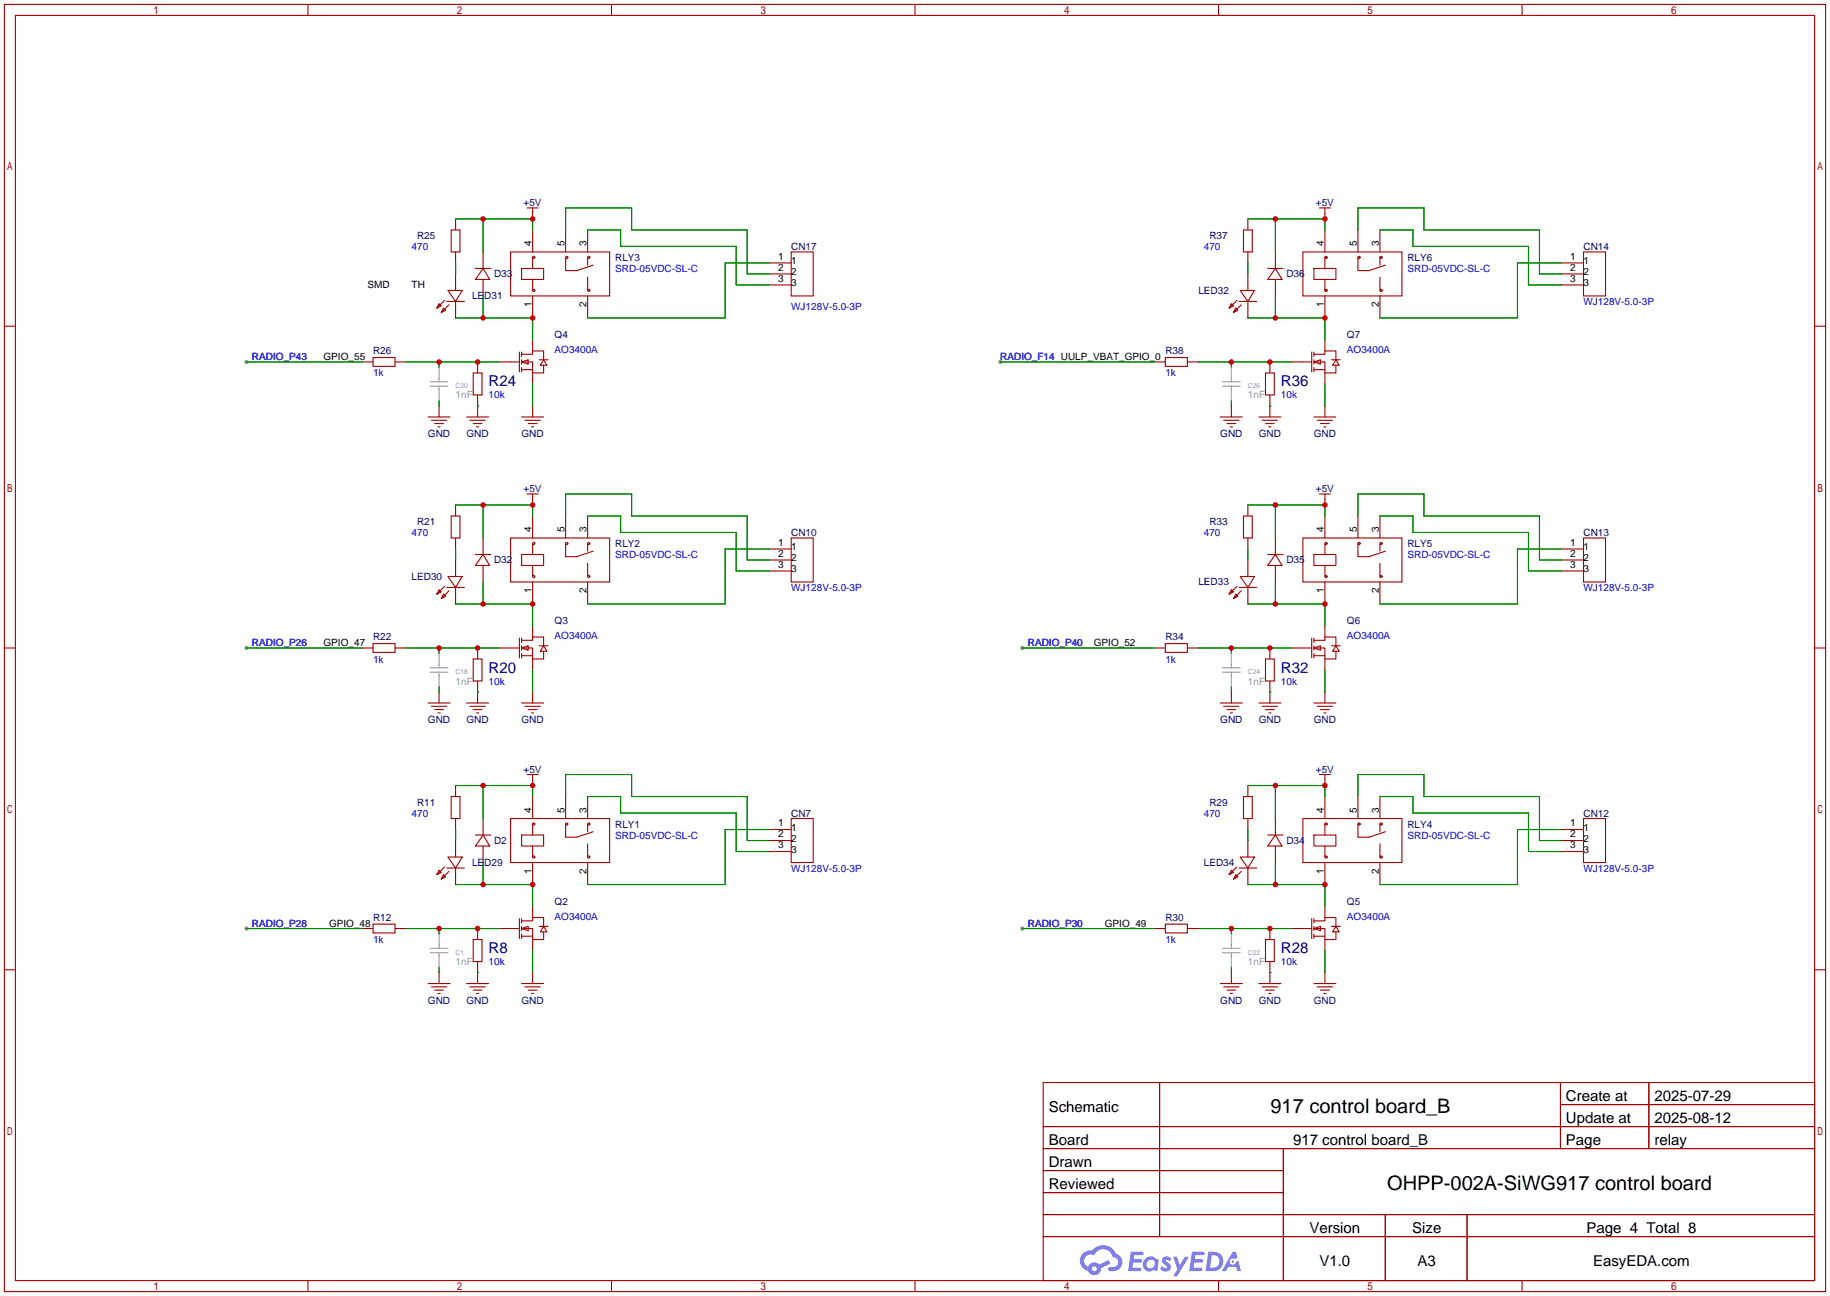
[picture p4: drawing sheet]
<svg xmlns="http://www.w3.org/2000/svg" width="422mm" height="299mm" viewBox="0 0 422 299" stroke-linecap="round" stroke-linejoin="round" font-family="sans-serif">
<g fill="#999">
<circle cx="56.9" cy="83.6" r=".51"/>
<circle cx="56.9" cy="214.4" r=".51"/>
<circle cx="236" cy="214.4" r=".51"/>
<circle cx="236" cy="149.6" r=".51"/>
<circle cx="230.9" cy="83.6" r=".51"/>
<circle cx="56.9" cy="149.6" r=".51"/>
</g>
<g fill="none" stroke="#a10000" stroke-width=".25">
<path d="M1 1h420.4v297.2h-420.4zM3.6 3.6h415.2v292.1h-415.2zM71.1 1v2.6M141.1 1v2.6M211.2 1v2.6M281.3 1v2.6M351.3 1v2.6M1 75.3h2.6M418.8 75.3h2.6M1 149.6h2.6M418.8 149.6h2.6M1 223.9h2.6"/>
<path d="M418.8 223.9h2.6M240.8 249.9h178v45.8h-178zM267.7 249.9v35.6M360.2 249.9v15.3M360.2 255h58.6M380.6 249.9v15.3M240.8 260.1h178M240.8 265.2h178M240.8 270.3h55.4M240.8 275.3h55.4M296.2 265.2v30.5M71.1 295.7v2.5"/>
<path d="M141.1 295.7v2.5M211.2 295.7v2.5M240.8 280.4h178M240.8 285.5h178M281.3 295.7v2.5M319.8 280.4v15.3M338.6 280.4v15.3M351.3 295.7v2.5"/>
</g>
<g fill="#5487ff">
<path d="M268.5 290.3a1.3 1.3 0 0 1 1.9 .3l-.4 .6a.54 .54 0 0 0-1-.2l.2 .2a1.28 1.28 0 0 1 .8 2 1.53 1.53 0 0 1-2.2-.3l.5-.6 .8 .5a.31 .31 0 0 0 .3-.3 .31 .31 0 0 0-.2-.3 1.12 1.12 0 0 1-.7-1.9z"/>
<path d="M270.8 290.2h.8l.7 1.9 1.2-1.9h.9l-2.7 4.5h-.9l1-1.7z"/>
<path d="M261 289h2.3a.46 .46 0 0 1 .5 .1 .46 .46 0 0 1 .1 .5l-.3 .2h-1.8l-.1 .9h1.6a.4 .4 0 0 1 .3 .4 .4 .4 0 0 1-.4 .4h-1.6l-.2 1.2h1.4a.46 .46 0 0 1 .5 .1 .46 .46 0 0 1 .1 .5l-.4 .2h-2.6z"/>
<path d="M275.1 289h2.3a.47 .47 0 0 1 .5 .1 .47 .47 0 0 1 .1 .5l-.3 .2h-1.8l-.1 .9h1.6a.4 .4 0 0 1 .4 .4 .4 .4 0 0 1-.5 .4h-1.6l-.2 1.2h1.4a.46 .46 0 0 1 .5 .1 .46 .46 0 0 1 .1 .5l-.4 .2h-2.6z"/>
<path d="M284.5 289h.8l.3 1.3-.6 .4a.75 .75 0 0 0-1.1 .3 .75 .75 0 0 0 .5 1 .75 .75 0 0 0 .9-.6l.5-.3 .6 2.4h-.8l-.3-1h-1.8l-.5 1h-1z"/>
<path d="M278.9 289l-.6 4.5h1.4a2.27 2.27 0 0 0 2.7-2.3 2.27 2.27 0 0 0-2.7-2.2zM279.7 289.8a1.5 1.5 0 0 1 1.8 1.5 1.5 1.5 0 0 1-1.9 1.4h-.3z"/>
<path d="M264.4 290.6a1.6 1.6 0 0 0-.4 2.3 1.6 1.6 0 0 0 2.3 .2l.8 .4 .3-2.5-.1-.3h-.5a1.58 1.58 0 0 0-2.4-.1zM265 291.1a.99 .99 0 0 1 1.6 .6 .99 .99 0 0 1-1.3 1.1 .98 .98 0 0 1-.3-1.7z"/>
<path d="M250 289.4a2.37 2.37 0 0 0 1.1 4 1.54 1.54 0 0 0 1.8 1 1.54 1.54 0 0 0 1.2-1.6l2.2-1.1-.5-.8-2.1 1.1a1.57 1.57 0 0 0-2.6 .4 1.5 1.5 0 0 1-.7-2.1 1.5 1.5 0 0 1 2.2-.5 2.23 2.23 0 0 1 2.3-1.4 2.23 2.23 0 0 1 1.9 1.8 1.16 1.16 0 0 1 1.3 1.1 1.16 1.16 0 0 1-1.1 1.3h-.7a.47 .47 0 0 0-.5 .3 .47 .47 0 0 0 .4 .6 2.14 2.14 0 0 0 2.7-1.4 2.14 2.14 0 0 0-1.3-2.7 3.2 3.2 0 0 0-5.5-.7l-1.1 .1zM252 292.9a.6 .6 0 0 1 1.2 0 .6 .6 0 0 1-1.2 0z"/>
<circle cx="284.6" cy="291.3" r=".28"/>
</g>
<g fill="none" stroke="#a10000" stroke-width=".25">
<path d="M104.1 53.1h2.1v5.1h-2.1zM105.2 50.5v2.6M105.2 58.2v2.5M111.5 58.2v3.8M117.9 58.2h22.8v10.1h-22.8zM121.7 48h2.5M122.9 48v2.5M122.9 53.1v5.1M122.9 59.4v2.6M130.6 59.4v3.1h2.5l3.8-1.3M130.6 53.1v5.1M135.6 53.1v5.1"/>
<path d="M135.6 59.4v1.8M182.6 58.2h5.1v10.1h-5.1zM287 53.1h2.1v5.1h-2.1zM288 50.5v2.6M288 58.2v2.5M294.4 58.2v3.8M300.7 58.2h22.9v10.1h-22.9zM304.5 48h2.6M305.8 48v2.5M305.8 53.1v5.1M305.8 59.4v2.6M313.4 59.4v3.1h2.6l3.8-1.3"/>
<path d="M313.4 53.1v5.1M318.5 53.1v5.1M318.5 59.4v1.8M365.5 58.2h5.1v10.1h-5.1zM101.3 70.1l.6 .5-1.1 .5zM102.4 71.1l.5 .5-1 .5zM102.6 69.3l-1.8 1.8M103.1 69.6h4.1M103.4 67.1h3.3l-1.5 2.5zM103.6 70.4l-1.7 1.7M105.2 63.2v3.9M105.2 69.6v3.8"/>
<path d="M109.7 62h3.6M111.5 62l1.5 2.5h-3.3zM111.5 64.5v3.8M120.4 62h5.1v2.5h-5.1zM122.9 64.5v2.6M122.9 68.3v5.1M122.9 78.5v2.5M135.6 64v3.1M135.6 68.3v5.1M177.5 60.7h5.1M177.5 63.2h5.1M177.5 65.8h5.1"/>
<path d="M284.2 70.1l.5 .5-1 .5zM285.2 71.1l.6 .5-1.1 .5zM285.5 69.3l-1.8 1.8M286 69.6h4.1M286.3 67.1h3.3l-1.6 2.5zM286.5 70.4l-1.8 1.7M288 63.2v3.9M288 69.6v3.8M292.6 62h3.6M294.4 62l1.5 2.5h-3.3zM294.4 64.5v3.8M303.3 62h5.1v2.5h-5.1z"/>
<path d="M305.8 64.5v2.6M305.8 68.3v5.1M305.8 78.5v2.5M318.5 64v3.1M318.5 68.3v5.1M360.4 60.7h5.1M360.4 63.2h5.1M360.4 65.8h5.1M83.6 83.6h2.5M86.1 82.6h5.1v2h-5.1zM91.2 83.6h2.5M98.8 96.3h5.1"/>
<path d="M99.6 97h3.5M100.3 97.8h2.1M101.1 98.6h.5M101.3 93.7v2.6M107.7 96.3h5.1M108.5 97h3.5M109.2 86.1h2.1v5.1h-2.1zM109.2 97.8h2.1M110 98.6h.5M110.2 83.6v2.5M110.2 91.2v5.1M115.3 83.6h4.6"/>
<path d="M119.9 81.3v4.6M120.4 83.6l1.5-.5v1zM120.4 81.8h2.5v-.8h2.6v2.1M120.4 83.6h2.5v2.5h2.6v-1.8M120.4 81.3v1M120.4 83.1v1M120.4 84.8v1.1M120.4 85.3h2.5M120.4 96.3h5.1M121.2 97h3.5M121.9 97.8h2.1M122.7 98.6h.5"/>
<path d="M122.9 86.1v2.5M122.9 93.7v2.6M124.5 83.1h2M125.5 83.1l.7 1.2h-1.5zM266.4 83.6h2.6M269 82.6h5.1v2h-5.1zM274.1 83.6h2.5M281.7 96.3h5.1M282.4 97h3.6M283.2 97.8h2M284 98.6h.5M284.2 93.7v2.6"/>
<path d="M290.6 96.3h5.1M291.3 97h3.6M292.1 86.1h2v5.1h-2zM292.1 97.8h2M292.9 98.6h.5M293.1 83.6v2.5M293.1 91.2v5.1M298.2 83.6h4.6M302.8 81.3v4.6M303.3 83.6l1.5-.5v1zM303.3 81.8h2.5v-.8h2.6v2.1M303.3 83.6h2.5v2.5h2.6v-1.8"/>
<path d="M303.3 85.3h2.5M303.3 96.3h5.1M303.3 81.3v1M303.3 83.1v1M303.3 84.8v1.1M304 97h3.6M304.8 97.8h2M305.6 98.6h.5M305.8 86.1v2.5M305.8 93.7v2.6M307.3 83.1h2.1M308.4 83.1l.7 1.2h-1.5z"/>
<path d="M104.1 119.1h2.1v5.1h-2.1zM105.2 116.6v2.5M121.7 114h2.5M122.9 114v2.6M122.9 119.1v5.1M130.6 119.1v5.1M135.6 119.1v5.1M287 119.1h2.1v5.1h-2.1zM288 116.6v2.5M304.5 114h2.6M305.8 114v2.6M305.8 119.1v5.1"/>
<path d="M313.4 119.1v5.1M318.5 119.1v5.1M101.3 136.1l.6 .6-1.1 .5zM102.4 137.2l.5 .5-1 .5zM102.6 135.4l-1.8 1.8M103.1 135.6h4.1M103.4 133.1h3.3l-1.5 2.5zM103.6 136.4l-1.7 1.8M105.2 124.2v2.5M105.2 129.3v3.8M105.2 135.6v3.8M109.7 128h3.6"/>
<path d="M111.5 128l1.5 2.6h-3.3zM111.5 124.2v3.8M111.5 130.6v3.8M117.9 124.2h22.8v10.2h-22.8zM120.4 128h5.1v2.6h-5.1zM122.9 125.5v2.5M122.9 130.6v2.5M122.9 134.4v5M130.6 125.5v3h2.5l3.8-1.2M135.6 125.5v1.8M135.6 130v3.1M135.6 134.4v5"/>
<path d="M177.5 126.7h5.1M177.5 129.3h5.1M177.5 131.8h5.1M182.6 124.2h5.1v10.2h-5.1zM284.2 136.1l.5 .6-1 .5zM285.2 137.2l.6 .5-1.1 .5zM285.5 135.4l-1.8 1.8M286 135.6h4.1M286.3 133.1h3.3l-1.6 2.5zM286.5 136.4l-1.8 1.8M288 124.2v2.5M288 129.3v3.8"/>
<path d="M288 135.6v3.8M292.6 128h3.6M294.4 128l1.5 2.6h-3.3zM294.4 124.2v3.8M294.4 130.6v3.8M300.7 124.2h22.9v10.2h-22.9zM303.3 128h5.1v2.6h-5.1zM305.8 125.5v2.5M305.8 130.6v2.5M305.8 134.4v5M313.4 125.5v3h2.6l3.8-1.2M318.5 125.5v1.8"/>
<path d="M318.5 130v3.1M318.5 134.4v5M360.4 126.7h5.1M360.4 129.3h5.1M360.4 131.8h5.1M365.5 124.2h5.1v10.2h-5.1zM83.6 149.6h2.5M86.1 148.6h5.1v2h-5.1zM91.2 149.6h2.5M101.3 159.8v2.5M109.2 152.1h2.1v5.1h-2.1zM110.2 149.6v2.5"/>
<path d="M110.2 157.2v5.1M115.3 149.6h4.6M119.9 147.3v4.6M120.4 149.6l1.5-.5v1zM120.4 147.8h2.5v-.7h2.6v2M120.4 149.6h2.5v2.5h2.6v-1.7M120.4 147.3v1M120.4 149.1v1M120.4 150.9v1M120.4 151.4h2.5M122.9 144.5v2.6M122.9 152.1v2.6"/>
<path d="M122.9 159.8v2.5M124.5 149.1h2M125.5 149.1l.7 1.3h-1.5zM266.4 149.6h2.6M269 148.6h5.1v2h-5.1zM274.1 149.6h2.5M284.2 159.8v2.5M292.1 152.1h2v5.1h-2zM293.1 149.6v2.5M293.1 157.2v5.1M298.2 149.6h4.6M302.8 147.3v4.6"/>
<path d="M303.3 149.6l1.5-.5v1zM303.3 147.8h2.5v-.7h2.6v2M303.3 149.6h2.5v2.5h2.6v-1.7M303.3 151.4h2.5M303.3 147.3v1M303.3 149.1v1M303.3 150.9v1M305.8 144.5v2.6M305.8 152.1v2.6M305.8 159.8v2.5M307.3 149.1h2.1M308.4 149.1l.7 1.3h-1.5z"/>
<path d="M98.8 162.3h5.1M99.6 163.1h3.5M100.3 163.8h2.1M101.1 164.6h.5M107.7 162.3h5.1M108.5 163.1h3.5M109.2 163.8h2.1M110 164.6h.5M120.4 162.3h5.1M121.2 163.1h3.5M121.7 178.8h2.5M121.9 163.8h2.1"/>
<path d="M122.7 164.6h.5M122.9 178.8v2.6M281.7 162.3h5.1M282.4 163.1h3.6M283.2 163.8h2M284 164.6h.5M290.6 162.3h5.1M291.3 163.1h3.6M292.1 163.8h2M292.9 164.6h.5M303.3 162.3h5.1M304 163.1h3.6"/>
<path d="M304.5 178.8h2.6M304.8 163.8h2M305.6 164.6h.5M305.8 178.8v2.6M103.4 197.9h3.3l-1.5 2.5zM104.1 183.9h2.1v5.1h-2.1zM105.2 181.4v2.5M105.2 189v2.5M105.2 194.1v3.8M109.7 192.8h3.6M111.5 192.8l1.5 2.5h-3.3zM111.5 189v3.8"/>
<path d="M111.5 195.3v3.8M117.9 189h22.8v10.1h-22.8zM120.4 192.8h5.1v2.5h-5.1zM122.9 183.9v5.1M122.9 190.2v2.6M122.9 195.3v2.6M122.9 199.1v5.1M130.6 190.2v3.1h2.5l3.8-1.3M130.6 183.9v5.1M135.6 183.9v5.1M135.6 190.2v1.8M135.6 194.8v3.1"/>
<path d="M135.6 199.1v5.1M177.5 191.5h5.1M177.5 194.1h5.1M177.5 196.6h5.1M182.6 189h5.1v10.1h-5.1zM286.3 197.9h3.3l-1.6 2.5zM287 183.9h2.1v5.1h-2.1zM288 181.4v2.5M288 189v2.5M288 194.1v3.8M292.6 192.8h3.6M294.4 192.8l1.5 2.5h-3.3z"/>
<path d="M294.4 189v3.8M294.4 195.3v3.8M300.7 189h22.9v10.1h-22.9zM303.3 192.8h5.1v2.5h-5.1zM305.8 183.9v5.1M305.8 190.2v2.6M305.8 195.3v2.6M305.8 199.1v5.1M313.4 190.2v3.1h2.6l3.8-1.3M313.4 183.9v5.1M318.5 183.9v5.1M318.5 190.2v1.8"/>
<path d="M318.5 194.8v3.1M318.5 199.1v5.1M360.4 191.5h5.1M360.4 194.1h5.1M360.4 196.6h5.1M365.5 189h5.1v10.1h-5.1zM83.6 214.4h2.5M86.1 213.4h5.1v2h-5.1zM91.2 214.4h2.5M101.3 200.9l.6 .5-1.1 .5zM102.4 201.9l.5 .5-1 .5zM102.6 200.2l-1.8 1.7"/>
<path d="M103.1 200.4h4.1M103.6 201.2l-1.7 1.7M105.2 200.4v3.8M109.2 216.9h2.1v5.1h-2.1zM110.2 214.4v2.5M115.3 214.4h4.6M119.9 212.1v4.6M120.4 214.4l1.5-.5v1zM120.4 212.6h2.5v-.8h2.6v2.1M120.4 214.4h2.5v2.5h2.6v-1.8M120.4 216.2h2.5M120.4 212.1v1"/>
<path d="M120.4 213.9v1M120.4 215.6v1.1M122.9 209.3v2.5M122.9 216.9v2.6M124.5 213.9h2M125.5 213.9l.7 1.2h-1.5zM266.4 214.4h2.6M269 213.4h5.1v2h-5.1zM274.1 214.4h2.5M284.2 200.9l.5 .5-1 .5zM285.2 201.9l.6 .5-1.1 .5zM285.5 200.2l-1.8 1.7"/>
<path d="M286 200.4h4.1M286.5 201.2l-1.8 1.7M288 200.4v3.8M292.1 216.9h2v5.1h-2zM293.1 214.4v2.5M298.2 214.4h4.6M302.8 212.1v4.6M303.3 214.4l1.5-.5v1zM303.3 212.6h2.5v-.8h2.6v2.1M303.3 214.4h2.5v2.5h2.6v-1.8M303.3 216.2h2.5M303.3 212.1v1"/>
<path d="M303.3 213.9v1M303.3 215.6v1.1M305.8 209.3v2.5M305.8 216.9v2.6M307.3 213.9h2.1M308.4 213.9l.7 1.2h-1.5zM98.8 227.1h5.1M99.6 227.8h3.5M100.3 228.6h2.1M101.1 229.4h.5M101.3 224.5v2.6M107.7 227.1h5.1"/>
<path d="M108.5 227.8h3.5M109.2 228.6h2.1M110 229.4h.5M110.2 222v5.1M120.4 227.1h5.1M121.2 227.8h3.5M121.9 228.6h2.1M122.7 229.4h.5M122.9 224.5v2.6M281.7 227.1h5.1M282.4 227.8h3.6M283.2 228.6h2"/>
<path d="M284 229.4h.5M284.2 224.5v2.6M290.6 227.1h5.1M291.3 227.8h3.6M292.1 228.6h2M292.9 229.4h.5M293.1 222v5.1M303.3 227.1h5.1M304 227.8h3.6M304.8 228.6h2M305.6 229.4h.5M305.8 224.5v2.6"/>
<circle cx="123.2" cy="59.4" r=".25"/>
<circle cx="130.8" cy="59.4" r=".25"/>
<circle cx="135.9" cy="59.4" r=".25"/>
<circle cx="306.1" cy="59.4" r=".25"/>
<circle cx="313.7" cy="59.4" r=".25"/>
<circle cx="318.8" cy="59.4" r=".25"/>
<circle cx="123.2" cy="67.1" r=".25"/>
<circle cx="135.9" cy="67.1" r=".25"/>
<circle cx="306.1" cy="67.1" r=".25"/>
<circle cx="318.8" cy="67.1" r=".25"/>
<circle cx="123.2" cy="125.5" r=".25"/>
<circle cx="123.2" cy="133.1" r=".25"/>
<circle cx="130.8" cy="125.5" r=".25"/>
<circle cx="135.9" cy="125.5" r=".25"/>
<circle cx="135.9" cy="133.1" r=".25"/>
<circle cx="306.1" cy="125.5" r=".25"/>
<circle cx="306.1" cy="133.1" r=".25"/>
<circle cx="313.7" cy="125.5" r=".25"/>
<circle cx="318.8" cy="125.5" r=".25"/>
<circle cx="318.8" cy="133.1" r=".25"/>
<circle cx="123.2" cy="190.2" r=".25"/>
<circle cx="123.2" cy="197.9" r=".25"/>
<circle cx="130.8" cy="190.2" r=".25"/>
<circle cx="135.9" cy="197.9" r=".25"/>
<circle cx="135.9" cy="190.2" r=".25"/>
<circle cx="306.1" cy="190.2" r=".25"/>
<circle cx="306.1" cy="197.9" r=".25"/>
<circle cx="313.7" cy="190.2" r=".25"/>
<circle cx="318.8" cy="197.9" r=".25"/>
<circle cx="318.8" cy="190.2" r=".25"/>
</g>
<g fill="none" stroke="#008700" stroke-width=".25">
<path d="M105.2 50.5h17.7v2.6M111.5 50.5v7.7M130.6 53.1v-5.1h15.2v5.1h26.7v10.1h5M135.6 53.1h7.7v3.8h26.6v8.9h7.6M288 50.5h17.8v2.6M294.4 50.5v7.7M313.4 53.1v-5.1h15.3v5.1h26.6v10.1h5.1M318.5 53.1h7.6v3.8h26.7v8.9h7.6M105.2 73.4h17.7v5.1M105.2 60.7v2.5M111.5 68.3v5.1M177.5 60.7h-10.1v12.7h-31.8"/>
<path d="M288 73.4h17.8v5.1M288 60.7v2.5M294.4 68.3v5.1M360.4 60.7h-10.1v12.7h-31.8M56.9 83.6h26.7M93.7 83.6h21.6M101.3 83.6v1.2M101.3 92.5v1.2M110.2 93.7h.1M122.9 88.6v5.1M230.9 83.6h35.5M276.6 83.6h21.6"/>
<path d="M284.2 83.6v1.2M284.2 92.5v1.2M293.1 93.7h.1M305.8 88.6v5.1M105.2 116.6h17.7v2.5M111.5 116.6v7.6M130.6 119.1v-5.1h15.2v5.1h26.7v10.2h5M135.6 119.1h7.7v3.8h26.6v8.9h7.6M288 116.6h17.8v2.5M294.4 116.6v7.6M313.4 119.1v-5.1h15.3v5.1h26.6v10.2h5.1M318.5 119.1h7.6v3.8h26.7v8.9h7.6"/>
<path d="M105.2 139.4h17.7v5.1M105.2 126.7v2.6M111.5 134.4v5M177.5 126.7h-10.1v12.7h-31.8M288 139.4h17.8v5.1M288 126.7v2.6M294.4 134.4v5M360.4 126.7h-10.1v12.7h-31.8M56.9 149.6h26.7M93.7 149.6h21.6M101.3 149.6v1.3M101.3 158.5v1.3"/>
<path d="M110.2 159.8h.1M122.9 154.7v5.1M236 149.6h30.4M276.6 149.6h21.6M284.2 149.6v1.3M284.2 158.5v1.3M293.1 159.8h.1M305.8 154.7v5.1M105.2 181.4h17.7v2.5M105.2 191.5v2.6M111.5 181.4v7.6M111.5 199.1v5.1"/>
<path d="M130.6 183.9v-5.1h15.2v5.1h26.7v10.2h5M135.6 183.9h7.7v3.8h26.6v8.9h7.6M177.5 191.5h-10.1v12.7h-31.8M288 181.4h17.8v2.5M288 191.5v2.6M294.4 181.4v7.6M294.4 199.1v5.1M313.4 183.9v-5.1h15.3v5.1h26.6v10.2h5.1M318.5 183.9h7.6v3.8h26.7v8.9h7.6M360.4 191.5h-10.1v12.7h-31.8M56.9 214.4h26.7M93.7 214.4h21.6"/>
<path d="M101.3 214.4v1.2M105.2 204.2h17.7v5.1M122.9 219.5v5M236 214.4h30.4M276.6 214.4h21.6M284.2 214.4v1.2M288 204.2h17.8v5.1M305.8 219.5v5M101.3 223.3v1.2M110.2 224.5h.1M284.2 223.3v1.2M293.1 224.5h.1"/>
</g>
<g fill="none" stroke="#999" stroke-width=".25">
<path d="M99.3 89.2h4.1M99.3 88.1h4.1M101.3 84.8v3.3M101.3 89.2v3.3M282.2 89.2h4.1M282.2 88.1h4.1M284.2 84.8v3.3M284.2 89.2v3.3M99.3 155.2h4.1M99.3 154.2h4.1M101.3 150.9v3.3M101.3 155.2v3.3"/>
<path d="M282.2 155.2h4.1M282.2 154.2h4.1M284.2 150.9v3.3M284.2 155.2v3.3M99.3 220h4.1M99.3 218.9h4.1M101.3 215.6v3.3M101.3 220v3.3M282.2 220h4.1M282.2 218.9h4.1M284.2 215.6v3.3M284.2 220v3.3"/>
</g>
<g fill="#c00">
<circle cx="110.2" cy="214.4" r=".63"/>
<circle cx="101.3" cy="214.4" r=".63"/>
<circle cx="122.9" cy="204.2" r=".63"/>
<circle cx="111.5" cy="204.2" r=".63"/>
<circle cx="122.9" cy="181.4" r=".63"/>
<circle cx="111.5" cy="181.4" r=".63"/>
<circle cx="110.2" cy="149.6" r=".63"/>
<circle cx="101.3" cy="149.6" r=".63"/>
<circle cx="122.9" cy="139.4" r=".63"/>
<circle cx="111.5" cy="139.4" r=".63"/>
<circle cx="122.9" cy="116.6" r=".63"/>
<circle cx="111.5" cy="116.6" r=".63"/>
<circle cx="110.2" cy="83.6" r=".63"/>
<circle cx="101.3" cy="83.6" r=".63"/>
<circle cx="122.9" cy="73.4" r=".63"/>
<circle cx="111.5" cy="73.4" r=".63"/>
<circle cx="122.9" cy="50.5" r=".63"/>
<circle cx="111.5" cy="50.5" r=".63"/>
<circle cx="293.1" cy="214.4" r=".63"/>
<circle cx="284.2" cy="214.4" r=".63"/>
<circle cx="305.8" cy="204.2" r=".63"/>
<circle cx="294.4" cy="204.2" r=".63"/>
<circle cx="305.8" cy="181.4" r=".63"/>
<circle cx="294.4" cy="181.4" r=".63"/>
<circle cx="293.1" cy="149.6" r=".63"/>
<circle cx="284.2" cy="149.6" r=".63"/>
<circle cx="305.8" cy="139.4" r=".63"/>
<circle cx="294.4" cy="139.4" r=".63"/>
<circle cx="305.8" cy="116.6" r=".63"/>
<circle cx="294.4" cy="116.6" r=".63"/>
<circle cx="293.1" cy="83.6" r=".63"/>
<circle cx="284.2" cy="83.6" r=".63"/>
<circle cx="305.8" cy="73.4" r=".63"/>
<circle cx="294.4" cy="73.4" r=".63"/>
<circle cx="305.8" cy="50.5" r=".63"/>
<circle cx="294.4" cy="50.5" r=".63"/>
</g>
<g font-size="4.6">
<text x="293.3" y="257">917 control board_B</text>
<text x="320.2" y="274.8">OHPP-002A-SiWG917 control board</text>
</g>
<g font-size="3.5" fill="#000080">
<text x="112.8" y="89.2">R24</text>
<text x="295.7" y="89.2">R36</text>
<text x="112.8" y="155.3">R20</text>
<text x="295.7" y="155.3">R32</text>
<text x="112.8" y="220">R8</text>
<text x="295.7" y="220">R28</text>
</g>
<g font-size="3.5">
<text x="242.1" y="256.7">Schematic</text>
<text x="361.5" y="254.2">Create at</text>
<text x="381.9" y="254.2">2025-07-29</text>
<text x="361.5" y="259.2">Update at</text>
<text x="381.9" y="259.2">2025-08-12</text>
<text x="242.1" y="264.3">Board</text>
<text x="242.1" y="269.4">Drawn</text>
<text x="298.5" y="264.3">917 control board_B</text>
<text x="361.5" y="264.3">Page</text>
<text x="381.9" y="264.3">relay</text>
<text x="242.1" y="274.5">Reviewed</text>
<text x="302.3" y="284.6">Version</text>
<text x="326" y="284.6">Size</text>
<text x="366.2" y="284.6">Page 4 Total 8</text>
<text x="304.6" y="292.3">V1.0</text>
<text x="327.2" y="292.3">A3</text>
<text x="367.7" y="292.3">EasyEDA.com</text>
</g>
<g font-size="2.3" fill="#000080">
<text x="120.9" y="47.5">+5V</text>
<text x="303.7" y="47.5">+5V</text>
<text x="96.3" y="55.2">R25</text>
<text x="182.6" y="57.7">CN17</text>
<text x="279.1" y="55.2">R37</text>
<text x="365.5" y="57.7">CN14</text>
<text x="114" y="64.1">D33</text>
<text x="142" y="60.2">RLY3</text>
<text x="296.9" y="64.1">D36</text>
<text x="324.9" y="60.2">RLY6</text>
<text x="109" y="69.1">LED31</text>
<text x="276.6" y="67.9">LED32</text>
<text x="86.1" y="81.8">R26</text>
<text x="128" y="78">Q4</text>
<text x="269" y="81.8">R38</text>
<text x="310.9" y="78">Q7</text>
<text x="98.8" y="100.9">GND</text>
<text x="107.7" y="100.9">GND</text>
<text x="120.4" y="100.9">GND</text>
<text x="281.7" y="100.9">GND</text>
<text x="290.6" y="100.9">GND</text>
<text x="303.3" y="100.9">GND</text>
<text x="120.9" y="113.6">+5V</text>
<text x="303.7" y="113.6">+5V</text>
<text x="96.3" y="121.2">R21</text>
<text x="182.6" y="123.7">CN10</text>
<text x="279.1" y="121.2">R33</text>
<text x="365.5" y="123.7">CN13</text>
<text x="114" y="130.1">D32</text>
<text x="142" y="126.3">RLY2</text>
<text x="296.9" y="130.1">D35</text>
<text x="324.9" y="126.3">RLY5</text>
<text x="95" y="133.9">LED30</text>
<text x="276.6" y="135.2">LED33</text>
<text x="86.1" y="147.9">R22</text>
<text x="128" y="144.1">Q3</text>
<text x="269" y="147.9">R34</text>
<text x="310.9" y="144.1">Q6</text>
<text x="98.8" y="166.9">GND</text>
<text x="107.7" y="166.9">GND</text>
<text x="120.4" y="166.9">GND</text>
<text x="281.7" y="166.9">GND</text>
<text x="290.6" y="166.9">GND</text>
<text x="303.3" y="166.9">GND</text>
<text x="120.9" y="178.4">+5V</text>
<text x="303.7" y="178.4">+5V</text>
<text x="96.3" y="186">R11</text>
<text x="279.1" y="186">R29</text>
<text x="142" y="191.1">RLY1</text>
<text x="182.6" y="188.5">CN7</text>
<text x="324.9" y="191.1">RLY4</text>
<text x="365.5" y="188.5">CN12</text>
<text x="114" y="194.9">D2</text>
<text x="296.9" y="194.9">D34</text>
<text x="109" y="199.9">LED29</text>
<text x="277.9" y="199.9">LED34</text>
<text x="128" y="208.8">Q2</text>
<text x="310.9" y="208.8">Q5</text>
<text x="86.1" y="212.6">R12</text>
<text x="269" y="212.6">R30</text>
<text x="98.8" y="231.7">GND</text>
<text x="107.7" y="231.7">GND</text>
<text x="120.4" y="231.7">GND</text>
<text x="281.7" y="231.7">GND</text>
<text x="290.6" y="231.7">GND</text>
<text x="303.3" y="231.7">GND</text>
</g>
<g font-size="2.3" fill="#00f">
<text x="95" y="57.7">470</text>
<text x="277.9" y="57.7">470</text>
<text x="142" y="62.8">SRD-05VDC-SL-C</text>
<text x="324.9" y="62.8">SRD-05VDC-SL-C</text>
<text x="182.6" y="71.7">WJ128V-5.0-3P</text>
<text x="365.5" y="70.4">WJ128V-5.0-3P</text>
<text x="58.2" y="83.1">RADIO_P43</text>
<text x="128" y="81.6">AO3400A</text>
<text x="230.9" y="83.1">RADIO_F14 UULP_VBAT_GPIO_0</text>
<text x="310.9" y="81.6">AO3400A</text>
<text x="86.1" y="86.9">1k</text>
<text x="269" y="86.9">1k</text>
<text x="112.8" y="92">10k</text>
<text x="295.7" y="92">10k</text>
<text x="95" y="123.7">470</text>
<text x="277.9" y="123.7">470</text>
<text x="142" y="128.8">SRD-05VDC-SL-C</text>
<text x="324.9" y="128.8">SRD-05VDC-SL-C</text>
<text x="182.6" y="136.4">WJ128V-5.0-3P</text>
<text x="365.5" y="136.4">WJ128V-5.0-3P</text>
<text x="58.2" y="149.1">RADIO_P26</text>
<text x="128" y="147.6">AO3400A</text>
<text x="237.2" y="149.1">RADIO_P40</text>
<text x="310.9" y="147.6">AO3400A</text>
<text x="86.1" y="153">1k</text>
<text x="269" y="153">1k</text>
<text x="112.8" y="158">10k</text>
<text x="295.7" y="158">10k</text>
<text x="95" y="188.5">470</text>
<text x="277.9" y="188.5">470</text>
<text x="142" y="193.6">SRD-05VDC-SL-C</text>
<text x="324.9" y="193.6">SRD-05VDC-SL-C</text>
<text x="182.6" y="201.2">WJ128V-5.0-3P</text>
<text x="365.5" y="201.2">WJ128V-5.0-3P</text>
<text x="58.2" y="213.9">RADIO_P28</text>
<text x="128" y="212.4">AO3400A</text>
<text x="237.2" y="213.9">RADIO_P30</text>
<text x="310.9" y="212.4">AO3400A</text>
<text x="86.1" y="217.7">1k</text>
<text x="269" y="217.7">1k</text>
<text x="112.8" y="222.8">10k</text>
<text x="295.7" y="222.8">10k</text>
</g>
<g font-size="2.3">
<text x="122.7" y="56.9" transform="rotate(-90 122.7 56.9)">4</text>
<text x="130.3" y="56.9" transform="rotate(-90 130.3 56.9)">5</text>
<text x="135.4" y="56.9" transform="rotate(-90 135.4 56.9)">3</text>
<text x="179.6" y="60">1</text>
<text x="305.6" y="56.9" transform="rotate(-90 305.6 56.9)">4</text>
<text x="313.2" y="56.9" transform="rotate(-90 313.2 56.9)">5</text>
<text x="318.3" y="56.9" transform="rotate(-90 318.3 56.9)">3</text>
<text x="362.5" y="60">1</text>
<text x="179.6" y="62.5">2</text>
<text x="179.6" y="65.1">3</text>
<text x="182.6" y="61">1</text>
<text x="182.6" y="63.5">2</text>
<text x="362.5" y="62.5">2</text>
<text x="362.5" y="65.1">3</text>
<text x="365.5" y="61">1</text>
<text x="365.5" y="63.5">2</text>
<text x="84.8" y="66.6">SMD</text>
<text x="95" y="66.6">TH</text>
<text x="122.7" y="70.9" transform="rotate(-90 122.7 70.9)">1</text>
<text x="135.4" y="70.9" transform="rotate(-90 135.4 70.9)">2</text>
<text x="182.6" y="66.1">3</text>
<text x="305.6" y="70.9" transform="rotate(-90 305.6 70.9)">1</text>
<text x="318.3" y="70.9" transform="rotate(-90 318.3 70.9)">2</text>
<text x="365.5" y="66.1">3</text>
<text x="74.7" y="83.1">GPIO_55</text>
<text x="122.7" y="122.9" transform="rotate(-90 122.7 122.9)">4</text>
<text x="130.3" y="122.9" transform="rotate(-90 130.3 122.9)">5</text>
<text x="135.4" y="122.9" transform="rotate(-90 135.4 122.9)">3</text>
<text x="305.6" y="122.9" transform="rotate(-90 305.6 122.9)">4</text>
<text x="313.2" y="122.9" transform="rotate(-90 313.2 122.9)">5</text>
<text x="318.3" y="122.9" transform="rotate(-90 318.3 122.9)">3</text>
<text x="179.6" y="126">1</text>
<text x="179.6" y="128.6">2</text>
<text x="179.6" y="131.1">3</text>
<text x="182.6" y="127">1</text>
<text x="182.6" y="129.6">2</text>
<text x="362.5" y="126">1</text>
<text x="362.5" y="128.6">2</text>
<text x="362.5" y="131.1">3</text>
<text x="365.5" y="127">1</text>
<text x="365.5" y="129.6">2</text>
<text x="122.7" y="136.9" transform="rotate(-90 122.7 136.9)">1</text>
<text x="135.4" y="136.9" transform="rotate(-90 135.4 136.9)">2</text>
<text x="182.6" y="132.1">3</text>
<text x="305.6" y="136.9" transform="rotate(-90 305.6 136.9)">1</text>
<text x="318.3" y="136.9" transform="rotate(-90 318.3 136.9)">2</text>
<text x="365.5" y="132.1">3</text>
<text x="74.7" y="149.1">GPIO_47</text>
<text x="252.5" y="149.1">GPIO_52</text>
<text x="122.7" y="187.7" transform="rotate(-90 122.7 187.7)">4</text>
<text x="130.3" y="187.7" transform="rotate(-90 130.3 187.7)">5</text>
<text x="135.4" y="187.7" transform="rotate(-90 135.4 187.7)">3</text>
<text x="179.6" y="190.8">1</text>
<text x="182.6" y="191.8">1</text>
<text x="305.6" y="187.7" transform="rotate(-90 305.6 187.7)">4</text>
<text x="313.2" y="187.7" transform="rotate(-90 313.2 187.7)">5</text>
<text x="318.3" y="187.7" transform="rotate(-90 318.3 187.7)">3</text>
<text x="362.5" y="190.8">1</text>
<text x="365.5" y="191.8">1</text>
<text x="179.6" y="193.3">2</text>
<text x="179.6" y="195.9">3</text>
<text x="182.6" y="194.4">2</text>
<text x="182.6" y="196.9">3</text>
<text x="362.5" y="193.3">2</text>
<text x="362.5" y="195.9">3</text>
<text x="365.5" y="194.4">2</text>
<text x="365.5" y="196.9">3</text>
<text x="122.7" y="201.7" transform="rotate(-90 122.7 201.7)">1</text>
<text x="135.4" y="201.7" transform="rotate(-90 135.4 201.7)">2</text>
<text x="305.6" y="201.7" transform="rotate(-90 305.6 201.7)">1</text>
<text x="318.3" y="201.7" transform="rotate(-90 318.3 201.7)">2</text>
<text x="75.9" y="213.9">GPIO_48</text>
<text x="255" y="213.9">GPIO_49</text>
</g>
<g font-size="2.3" fill="#999">
<text x="105.2" y="92">1nF</text>
<text x="288" y="92">1nF</text>
<text x="105.2" y="158">1nF</text>
<text x="288" y="158">1nF</text>
<text x="105.2" y="222.8">1nF</text>
<text x="288" y="222.8">1nF</text>
</g>
<g font-size="1.6" fill="#999">
<text x="105.2" y="89.6">C20</text>
<text x="288" y="89.6">C26</text>
<text x="105.2" y="155.6">C18</text>
<text x="288" y="155.6">C24</text>
<text x="105.2" y="220.4">C1</text>
<text x="288" y="220.4">C22</text>
</g>
</svg>
